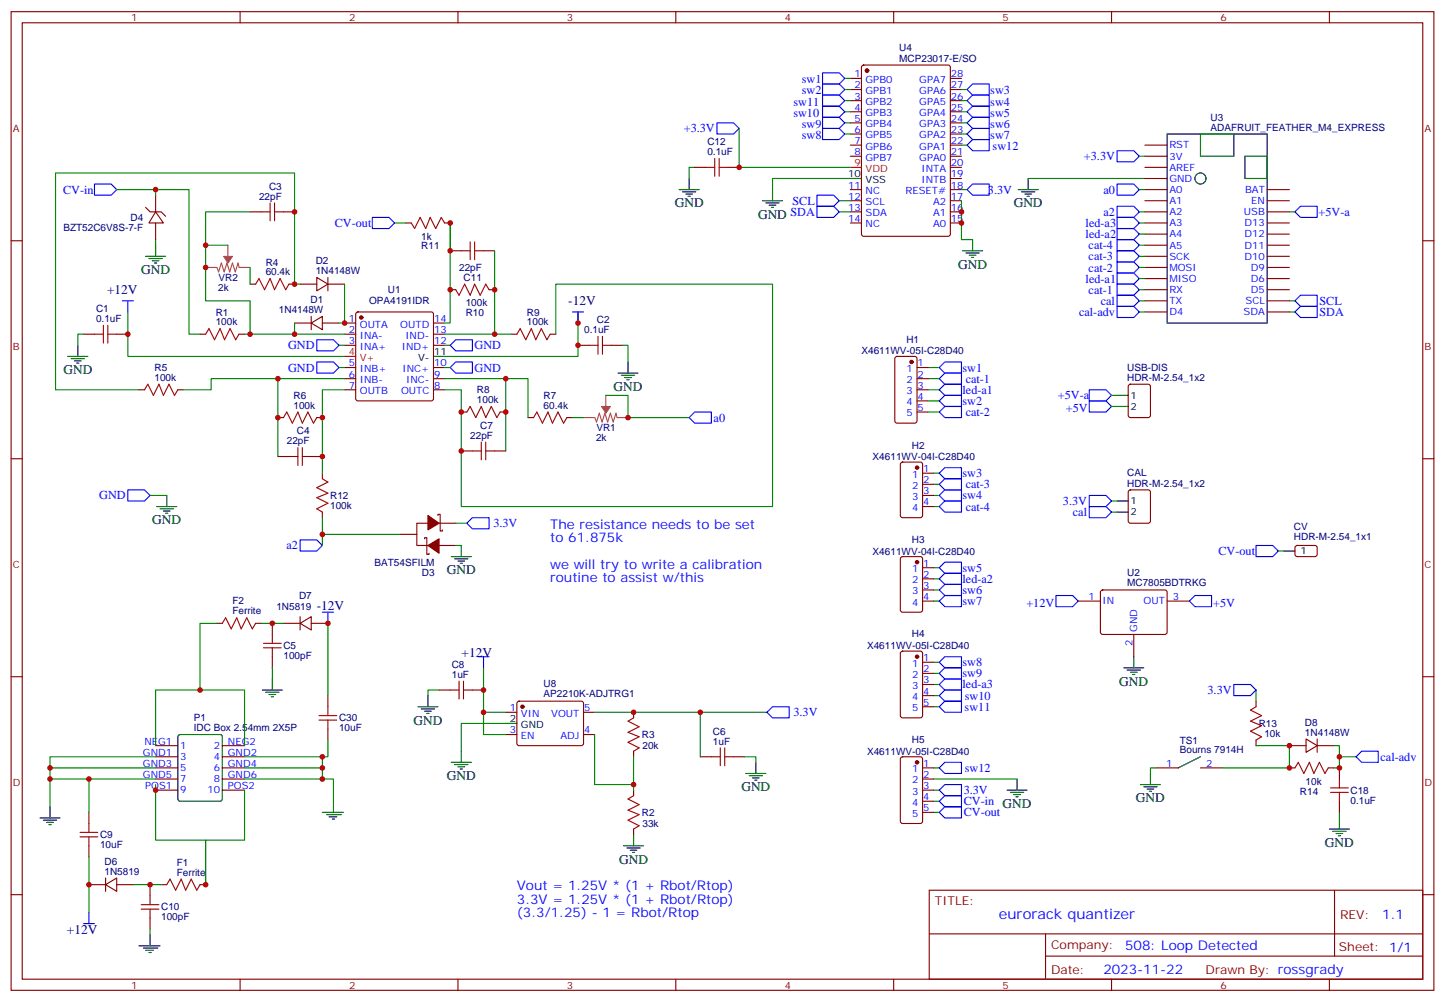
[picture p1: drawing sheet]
<svg xmlns="http://www.w3.org/2000/svg" width="459mm" height="318mm" viewBox="0 0 459 318" stroke-linecap="round" stroke-linejoin="round" font-family="sans-serif">
<g fill="none" stroke="#870000" stroke-width=".35">
<path d="M3.5 3.7h451.6v310.4h-451.6zM7.1 7.2h444.5v303.4h-444.5zM76.2 3.7v3.5M145.3 3.7v3.5M214.5 3.7v3.5M283.6 3.7v3.5M352.8 3.7v3.5M421.9 3.7v3.5M269.9 24.9h3.5M269.9 28.4h3.5M269.9 31.9h3.5M269.9 35.5h3.5"/>
<path d="M269.9 39h3.5M273.6 20.8l.5-.2h26.8l.7 .5v53.2l-.4 .6-27.1 .1-.6-.5-.1-53.2zM301.6 24.9h3.6M301.6 28.4h3.6M301.6 31.9h3.6M301.6 35.5h3.6M301.6 39h3.6M220.5 53.1h3.5M231.1 53.1h3.5M269.9 42.5h3.5M269.9 46h3.5M269.9 49.6h3.5"/>
<path d="M301.6 42.5h3.6M301.6 46h3.6M301.6 49.6h3.6M301.6 56.6h3.6M301.6 53.1h3.6M363.4 46h7M363.4 49.6h7M363.4 56.6h7M363.4 53.1h7M3.5 76.4h3.6M46.2 65.8l1.4 1.4h3.6l1.4 1.4M49.4 67.2l2.5 3.5h-4.6z"/>
<path d="M49.4 61.9v5.3M49.4 70.7v5.3M79.4 67.2h3.5M90 67.2h3.5M128.8 70.7h1.7M141.1 70.7h1.8M142.9 79.6h3.5M153.5 79.6h3.5M269.9 67.2h3.5M269.9 70.7h3.5M269.9 60.1h3.5M269.9 63.7h3.5"/>
<path d="M301.6 67.2h3.6M301.6 70.7h3.6M301.6 60.1h3.6M301.6 63.7h3.6M363.4 67.2h7M363.4 70.7h7M363.4 60.1h7M363.4 63.7h7M363.4 74.3h7M363.4 77.8h7M402.2 67.2h7M402.2 70.7h7"/>
<path d="M402.2 60.1h7M402.2 63.7h7M402.2 74.3h7M402.2 77.8h7M451.6 76.4h3.5M79.4 90.1h1.7M91.7 90.1h1.8M95.2 90.1h5.3M100.5 88l3.6 2.1-3.6 2.2zM104.1 88v4.3M104.1 90.1h5.3M113.1 99.2l.5-.2h23.3l.5 .2 .2 .5v26.8l-.3 .5-.4 .2h-23.3l-.5-.3-.2-.4v-26.8z"/>
<path d="M142.9 91.9h1.7M155.2 91.9h1.8M363.4 91.9h7M363.4 99h7M363.4 95.4h7M363.4 88.4h7M363.4 84.8h7M363.4 81.3h7M402.2 91.9h7M402.2 99h7M402.2 95.4h7M402.2 88.4h7"/>
<path d="M402.2 84.8h7M402.2 81.3h7M26.5 106h3.5M37 106h3.6M63.5 106h1.8M75.8 106h1.8M93.5 102.5h5.3M98.8 102.5l3.5-2.1v4.2zM98.8 100.4v4.2M102.3 102.5h5.3M109.4 102.5h3.5M109.4 106h3.5"/>
<path d="M109.4 109.5h3.5M109.4 116.6h3.5M137.6 102.5h3.5M137.6 106h3.5M137.6 109.5h3.5M137.6 116.6h3.5M162.3 106h1.7M174.6 106h1.8M183.4 109.5h3.6M194 109.5h3.6M284.2 113.3l.5-.2h5.6l.7 .4v20l-.4 .7h-5.9l-.7-.4v-20zM291 116.6h3.6"/>
<path d="M44.1 123.6h1.8M56.4 123.6h1.8M88.2 132.5h1.8M100.5 132.5h1.8M109.4 120.1h3.5M109.4 123.6h3.5M137.6 120.1h3.5M137.6 123.6h3.5M146.4 130.7h1.8M158.7 130.7h1.8M167.6 132.5h1.7M179.9 132.5h1.8"/>
<path d="M291 120.1h3.6M291 123.6h3.6M291 130.7h3.6M291 127.2h3.6M358.3 122.1l.5-.2h5.6l.7 .4v9.5l-.4 .6-5.9 .1-.7-.5v-9.4zM3.5 145.5h3.6M88.2 144.8h3.5M98.8 144.8h3.5M102.3 150.1v1.8M146.4 143.1h3.5M157 143.1h3.5M286 146.8l.5-.2h5.6l.7 .4v16.5l-.5 .7h-5.8l-.7-.4v-16.5z"/>
<path d="M292.8 150.1h3.5M292.8 153.6h3.5M292.8 157.2h3.5M358.3 155.6l.5-.2h5.6l.7 .4v9.5l-.4 .6-5.9 .1-.7-.5v-9.4zM451.6 145.5h3.5M102.3 162.5v1.7M127 169.5h5.3M134.8 170.9v-.3h.7v5.3h.7v-.4M135.8 166h-3.5v7h3.5M139 163.5v-.3h.7v5.3h.7v-.4M139.3 166h5.3M139.3 173h5.3"/>
<path d="M286 176.8l.5-.2h5.6l.7 .4v16.5l-.5 .6-5.8 .1-.7-.5v-16.4zM292.8 160.7h3.5M411.2 173.2l.5-.2 5.9 .1 .4 .6v2.4l-.7 .5-5.9-.1-.4-.6v-2.2zM68.8 197.7h1.8M81.1 197.7h1.8M86.4 197.7v3.6M90 197.7h5.2M95.2 197.7l3.6-2.1v4.2zM95.2 195.6v4.2M98.8 197.7h5.3M292.8 180.1h3.5M292.8 183.6h3.5"/>
<path d="M292.8 187.1h3.5M292.8 190.7h3.5M342.2 190.7h7M349.5 187.4l.5-.3 20 .1 .4 .7v12.9l-.7 .5-20-.1-.5-.6v-12.7zM370.4 190.7h7.1M3.5 214.7h3.6M86.4 208.3v3.5M139.3 218.9h3.6M149.9 218.9h3.6M286 206.8l.5-.2h5.6l.7 .4v20l-.5 .7h-5.8l-.7-.4v-20zM292.8 210.1h3.5M292.8 213.6h3.5"/>
<path d="M292.8 217.1h3.5M359.8 201.3v7M451.6 214.7h3.5M49.4 236.5h7M70.6 236.5h7M104.1 220.7v3.5M104.1 231.2v3.6M160.5 226h3.5M160.5 233h3.5M164.3 222.6l.4-.2 20.1 .1 .4 .6-.1 13-.6 .4h-20l-.5-.7v-12.7zM185.2 226h3.5M185.2 233h3.5"/>
<path d="M201.1 226v1.7M201.1 238.3v1.8M292.8 220.7h3.5M292.8 224.2h3.5M398.6 222.4v1.8M398.6 234.8v1.7M409.2 236.5h5.3M414.5 234.4l3.5 2.1-3.5 2.2zM418 236.5h5.3M418 234.4v4.3M28.2 257.7v3.5M49.4 240.1h7"/>
<path d="M49.4 243.6h7M49.4 247.1h7M49.4 250.6h7M70.6 240.1h7M70.6 243.6h7M70.6 247.1h7M70.6 250.6h7M201.1 250.6v1.8M222.2 240.1h3.6M232.8 240.1h3.6M286 240.3l.5-.2h5.6l.7 .4v20l-.5 .7h-5.8l-.7-.4v-20zM292.8 243.6h3.5"/>
<path d="M292.8 247.1h3.5M292.8 250.6h3.5M292.8 254.2h3.5M292.8 257.7h3.5M366.9 243.6h7M381 243.6h7.1M409.2 243.6h1.8M421.6 243.6h1.7M425.1 243.6v3.5M425.1 254.2v3.5M28.2 268.3v3.5M33.5 278.5v4.3"/>
<path d="M201.1 263v1.8M3.5 283.8h3.6M28.2 280.6h5.3M33.5 280.6l3.5-2.1v4.3zM37 280.6h5.3M47.6 280.6v3.6M47.6 291.2v3.5M51.2 280.6h1.7M63.5 280.6h1.8M294.9 282.4h156.7v28.2h-156.7zM295 296.2h156.4M331.8 296.2v14.2"/>
<path d="M423.5 282.4l.1 20.9M451.6 283.8h3.5M76.2 310.6v3.5M145.3 310.6v3.5M214.5 310.6v3.5M283.6 310.6v3.5M331.8 303.3h119.6M352.8 310.6v3.5M421.9 310.6v3.5"/>
</g>
<g fill="none" stroke="#000" stroke-width=".35">
<path d="M218.7 56.6v3.5M269.9 56.6h3.5M326.3 56.6v3.5M370.4 42.5h31.8v60h-31.8zM381 42.5h10.6v7.1h-10.6zM395.1 49.6h7.1v7h-7.1zM49.4 77.8v3.5M215.5 60.1h6.4M216.6 60.9h4.2M217.7 61.6h2.1M218.4 62.3h.7M242 63.7h6.4"/>
<path d="M243.1 64.4h4.2M244.1 65.1h2.1M244.8 65.8h.7M245.2 60.1v3.6M305.5 79.6h6.4M308.7 76v3.6M323.1 60.1h6.4M324.2 60.9h4.2M325.3 61.6h2.1M326 62.3h.7M46.2 81.3h6.4M47.3 82h4.2"/>
<path d="M48.3 82.7h2.1M49 83.4h.7M306.6 80.3h4.2M307.6 81h2.1M308.3 81.7h.7M21.5 113.1h6.4M22.6 113.8h4.2M23.6 114.5h2.2M24.3 115.2h.7M24.7 109.5v3.6M137.6 113.1h3.5M196.1 118.4h6.4"/>
<path d="M197.2 119.1h4.2M198.3 119.8h2.1M199.3 114.8v3.6M199 120.5h.7M354.5 125.4h3.6M354.5 128.9h3.6M52.9 157.2v3.5M354.5 158.9h3.6M49.7 160.7h6.4M50.8 161.4h4.2M51.9 162.1h2.1M52.6 162.8h.7"/>
<path d="M143.2 176.6h6.4M144.3 177.3h4.2M145.3 178h2.2M146 178.7h.8M146.4 173v3.6M354.5 162.5h3.6M407.5 174.8h3.5M83.3 218.9h6.3M84.3 219.6h4.2M86.4 215.4v3.5M356.7 211.8h6.3M357.7 212.5h4.2"/>
<path d="M358.8 213.3h2.1M359.5 214h.7M359.8 208.3v3.5M56.7 233.2l.4-.2h12.7l.7 .4 .1 20.1-.5 .6-13 .1-.6-.5-.1-20zM85.4 220.3h2.1M86.1 221h.7M132.6 224.2h6.4M133.7 224.9h4.2M134.8 225.6h2.1M135.5 226.3h.7M135.8 220.7v3.5M146.4 238.3v3.5"/>
<path d="M160.5 229.5h3.5M12.7 259.5h6.3M15.9 255.9v3.6M102.3 257.7h6.7M103.7 258.4h4.6M104.4 259.1h2.5M105.5 259.8h.7M105.8 254.2v3.5M143.2 241.8h6.4M144.3 242.5h4.2M145.3 243.2h2.2M146 243.9h.8"/>
<path d="M236.7 245.4h6.4M237.8 246.1h4.2M238.8 246.8h2.1M239.5 247.5h.7M239.9 241.8v3.6M319.6 250.6h6.4M320.7 251.4h4.2M321.7 252.1h2.1M322.4 252.8h.7M322.8 247.1v3.5M361.9 248.9h6.4M363 249.6h4.2"/>
<path d="M364.1 250.3h2.1M364.8 251h.7M365.1 245.4v3.5M381 240.1l-7.1 3.5M425.1 259.5v3.5M13.8 260.2h4.2M14.8 260.9h2.1M15.5 261.6h.7M197.9 268.3h6.4M199 269h4.2M200 269.7h2.1M200.7 270.4h.7"/>
<path d="M201.1 264.8v3.5M421.9 263h6.4M423 263.7h4.2M424 264.4h2.2M424.7 265.1h.7M47.6 296.5v3.5M44.1 300h6.7M45.5 300.7h4.6M46.2 301.4h2.5M47.3 302.2h.7"/>
<circle cx="381" cy="56.6" r="1.76"/>
</g>
<g fill="none" stroke="#008700" stroke-width=".35">
<path d="M268.1 24.9h1.8M268.1 28.4h1.8M268.1 31.9h1.8M268.1 35.5h1.8M268.1 39h1.8M305.2 28.4h1.7M305.2 31.9h1.7M305.2 35.5h1.7M305.2 39h1.7M220.5 53.1h-1.8v3.5M234.6 40.7v12.4h35.3M268.1 42.5h1.8"/>
<path d="M269.9 56.6h-24.7v3.5M305.2 42.5h1.7M305.2 46h1.7M326.3 56.6h37.1M361.6 49.6h1.8M37 60.1h23v45.9h3.5M49.4 60.1v1.8M49.4 76v1.8M72.3 77.8h-7v17.6h14.1v10.6M79.4 67.2h-14.1v10.6M125.2 70.7h3.6M142.9 79.6v-8.9v31.8h-1.8"/>
<path d="M157 79.6v26.4M266.3 67.2h3.6M266.3 63.7h3.6M305.2 63.7v12.3h3.5M305.2 60.1h1.7M361.6 70.7h1.8M361.6 67.2h1.8M361.6 60.1h1.8M361.6 74.3h1.8M361.6 77.8h1.8M409.2 67.2h1.8M40.6 99v14.1h68.8"/>
<path d="M79.4 84.8v5.3M95.2 90.1h-1.7v-35.2h-75.9v68.7h26.5M109.4 90.1v12.4h-1.8M183.4 99v14.1h-42.3M361.6 95.4h1.8M361.6 99h1.8M361.6 91.9h1.8M361.6 81.3h1.8M361.6 84.8h1.8M361.6 88.4h1.8M409.2 95.4h1.8M409.2 99h1.8"/>
<path d="M26.5 106h-1.8v3.5M77.6 106h31.8M93.5 102.5v3.5M107.6 116.6h1.8M107.6 109.5h1.8M141.1 116.6h1.8M141.1 109.5h1.8M141.1 106h21.2M176.4 106v-15.9h68.8v70.6h-98.8v-37.1h-5.3M197.6 109.5h1.7v5.3M294.6 116.6h3.5M88.2 120.1v24.7"/>
<path d="M109.4 120.1h-42.4v3.5h-8.8M109.4 123.6h-7.1v26.5M141.1 120.1h26.5v12.4M160.5 120.1v23M181.7 132.5h3.5M192.3 125.4h7v7.1h19.4M294.6 130.7h3.5M294.6 127.2h3.5M294.6 123.6h3.5M294.6 120.1h3.5M352.8 128.9h1.7M352.8 125.4h1.7"/>
<path d="M47.6 157.2h5.3M296.3 157.2h1.8M296.3 153.6h1.8M296.3 150.1h1.8M352.8 158.9h1.7M102.3 164.2v8.8M102.3 169.5h24.7M144.6 173h1.8M144.6 166h3.6M296.3 160.7h1.8M352.8 162.5h1.7M405.7 174.8h1.8"/>
<path d="M68.8 197.7h-5.3v21.2M82.9 197.7h7.1M104.1 197.7v23M296.3 190.7h1.8M296.3 187.1h1.8M296.3 183.6h1.8M296.3 180.1h1.8M86.4 211.8v3.6M139.3 218.9h-3.5v1.8M153.5 211.8v14.2h7M296.3 217.1h1.8M296.3 213.6h1.8"/>
<path d="M296.3 210.1h1.8M398.6 218.9v3.5M49.4 236.5v-17.6h28.2v17.6M104.1 234.8v5.3h-26.5M153.5 226v7h7M160.5 229.5h-14.1v8.8M188.7 233v15.9h12.4M188.7 226h54.7M222.2 226v14.1M296.3 224.2h1.8M296.3 220.7h1.8M398.6 236.5h10.6v7.1h-21.1"/>
<path d="M423.3 236.5h1.8v7.1h-1.8M15.9 243.6h33.5M15.9 247.1h33.5M28.2 247.1v10.6M49.4 248.9v17.6h15.9v14.1v-14.1h12.3v-15.9M49.4 240.1h-33.5v15.8M77.6 247.1h28.2v7.1M77.6 243.6h24.7v3.5M102.3 240.1v3.5M201.1 240.1v10.5M236.4 240.1h3.5v1.7M296.3 243.6h1.8"/>
<path d="M296.3 247.1h26.5M296.3 257.7h1.8M296.3 254.2h1.8M296.3 250.6h1.8M366.9 243.6h-1.8v1.8M425.1 257.7v1.8M425.1 240.1h5.3M28.2 271.8v17.7M42.3 280.6h8.9M47.6 294.7v1.8"/>
</g>
<g fill="#870000" stroke="#870000" stroke-width=".35">
<path d="M135.8 173l3.5-2.1v4.6z"/>
<path d="M135.8 163.5l3.5 2.5-3.5 2.1z"/>
<circle cx="114.7" cy="100.7" r=".53"/>
<circle cx="165.8" cy="224.2" r=".53"/>
<circle cx="275.2" cy="22.4" r=".53"/>
<circle cx="291" cy="241.8" r=".53"/>
<circle cx="291" cy="208.3" r=".53"/>
<circle cx="291" cy="178.3" r=".53"/>
<circle cx="291" cy="148.3" r=".53"/>
<circle cx="289.3" cy="114.8" r=".53"/>
</g>
<path d="M269.9 53.1h3.5M109.4 113.1h3.5" fill="none" stroke="#f00" stroke-width=".35"/>
<g fill="none" stroke="#a10000" stroke-width=".35">
<path d="M224 53.1h2.8M226.8 50.3v5.6M228.2 50.3v5.6M228.2 53.1h2.9M82.9 67.2h2.8M85.7 64.4v5.6M87.1 67.2h2.9M87.1 64.4v5.6M130.5 70.7l1.1 1.8 1.7-3.5 1.8 3.5 1.4-3.5 1.8 3.5 1.8-3.5 1 1.7M146.4 79.6h2.8M149.2 76.7v5.7M150.6 79.6h2.9"/>
<path d="M150.6 76.7v5.7M81.1 90.1l1.1-1.7 1.8 3.5 1.7-3.5 1.4 3.5 1.8-3.5 1.8 3.5 1-1.8M144.6 91.9l1.1 1.8 1.8-3.6 1.7 3.6 1.4-3.6 1.8 3.6 1.8-3.6 1 1.8M30 106h2.8M32.8 103.2v5.6M34.2 103.2v5.6M34.2 106h2.8M65.3 106l1-1.8 1.8 3.6 1.7-3.6 1.5 3.6 1.7-3.6 1.8 3.6 1-1.8M164 106l1.1-1.8 1.8 3.6 1.7-3.6 1.4 3.6 1.8-3.6 1.8 3.6 1-1.8M187 109.5h2.8M189.8 106.7v5.7M191.2 109.5h2.8"/>
<path d="M191.2 106.7v5.7M45.9 123.6l1-1.7 1.8 3.5 1.7-3.5 1.5 3.5 1.7-3.5 1.8 3.5 1-1.8M90 132.5l1-1.8 1.8 3.5 1.7-3.5 1.5 3.5 1.7-3.5 1.8 3.5 1-1.7M148.2 130.7l1-1.8 1.8 3.6 1.8-3.6 1.4 3.6 1.7-3.6 1.8 3.6 1-1.8M169.3 132.5l1.1-1.8 1.8 3.5 1.7-3.5 1.4 3.5 1.8-3.5 1.8 3.5 1-1.7M91.7 144.8h2.8M94.5 142v5.6M96 144.8h2.8M96 142v5.6M102.3 151.9l1.8 1-3.6 1.8 3.6 1.8-3.6 1.4 3.6 1.7-3.6 1.8 1.8 1.1M149.9 143.1h2.9M152.8 140.2v5.7"/>
<path d="M154.2 143.1h2.8M154.2 140.2v5.7M70.6 197.7l1-1.7 1.8 3.5 1.7-3.5 1.5 3.5 1.7-3.5 1.8 3.5 1-1.8M83.6 204.1h5.7M83.6 205.5h5.7M86.4 201.3v2.8M86.4 205.5v2.8M142.9 218.9h2.8M145.7 216.1v5.6M147.1 216.1v5.6M147.1 218.9h2.8M101.2 227h5.7"/>
<path d="M101.2 228.4h5.7M104.1 224.2v2.8M104.1 228.4v2.8M201.1 227.7l-1.8 1.1 3.5 1.7-3.5 1.8 3.5 1.4-3.5 1.8 3.5 1.7-1.7 1.1M228.6 237.2v5.7M230 237.2v5.7M398.6 224.2l-1.7 1 3.5 1.8-3.5 1.8 3.5 1.4-3.5 1.8 3.5 1.7-1.8 1.1M201.1 252.4l-1.8 1.1 3.5 1.7-3.5 1.8 3.5 1.4-3.5 1.8 3.5 1.7-1.7 1.1M225.8 240.1h2.8M230 240.1h2.8M411 243.6l1-1.8 1.8 3.6 1.8-3.6 1.4 3.6 1.7-3.6 1.8 3.6 1.1-1.8M422.3 251.4h5.6"/>
<path d="M422.3 249.9h5.6M425.1 247.1v2.8M425.1 251.4v2.8M25.4 264.1h5.6M25.4 265.5h5.6M28.2 261.2v2.9M28.2 265.5v2.8M44.8 287h5.6M44.8 288.4h5.6M47.6 284.2v2.8M47.6 288.4v2.8M52.9 280.6l1.1-1.7 1.7 3.5 1.8-3.5 1.4 3.5 1.8-3.5 1.7 3.5 1.1-1.8"/>
</g>
<g fill="none" stroke="#00f" stroke-width=".35">
<path d="M227.5 39h5.3l1.8 1.7-1.8 1.8h-5.3zM261.1 26.6h5.2l1.8 1.8-1.8 1.8h-5.2zM261.1 23.1h5.2l1.8 1.8-1.8 1.7h-5.2zM261.1 37.2h5.2l1.8 1.8-1.8 1.7h-5.2zM261.1 33.7h5.2l1.8 1.8-1.8 1.7h-5.2zM261.1 30.2h5.2l1.8 1.7-1.8 1.8h-5.2zM306.9 28.4l1.8-1.8h5.3v3.6h-5.3zM306.9 31.9l1.8-1.7h5.3v3.5h-5.3zM306.9 35.5l1.8-1.8h5.3v3.5h-5.3zM306.9 39l1.8-1.8h5.3v3.5h-5.3zM30 58.4h5.3l1.7 1.7-1.7 1.8h-5.3zM261.1 40.7h5.2l1.8 1.8-1.8 1.8h-5.2z"/>
<path d="M306.9 42.5l1.8-1.8h5.3v3.6h-5.3zM306.9 46l1.8-1.7h5.3v3.5h-5.3zM354.5 58.4h5.3l1.8 1.7-1.8 1.8h-5.3zM354.5 47.8h5.3l1.8 1.8-1.8 1.7h-5.3zM118.2 69h5.3l1.7 1.7-1.7 1.8h-5.3zM259.3 65.4h5.3l1.7 1.8-1.7 1.8h-5.3zM259.3 61.9h5.3l1.7 1.8-1.7 1.7h-5.3zM306.9 60.1l1.8-1.7h5.3v3.5h-5.3zM354.5 65.4h5.3l1.8 1.8-1.8 1.8h-5.3zM354.5 72.5h5.3l1.8 1.8-1.8 1.7h-5.3zM354.5 69h5.3l1.8 1.7-1.8 1.8h-5.3zM354.5 79.6h5.3l1.8 1.7-1.8 1.8h-5.3z"/>
<path d="M354.5 76h5.3l1.8 1.8-1.8 1.8h-5.3zM412.7 65.4h5.3v3.6h-5.3l-1.7-1.8zM38.8 95.4h3.5M40.6 95.4v3.6M181.7 99h3.5M183.4 99v3.5M354.5 86.6h5.3l1.8 1.8-1.8 1.7h-5.3zM354.5 90.1h5.3l1.8 1.8-1.8 1.8h-5.3zM354.5 83.1h5.3l1.8 1.7-1.8 1.8h-5.3zM354.5 93.7h5.3l1.8 1.7-1.8 1.8h-5.3zM354.5 97.2h5.3l1.8 1.8-1.8 1.7h-5.3zM412.7 93.7h5.3v3.5h-5.3l-1.7-1.8z"/>
<path d="M412.7 97.2h5.3v3.5h-5.3l-1.7-1.7zM100.5 107.8h5.3l1.8 1.7-1.8 1.8h-5.3zM100.5 114.8h5.3l1.8 1.8-1.8 1.8h-5.3zM144.6 114.8h5.3v3.6h-5.3l-1.7-1.8zM144.6 107.8h5.3v3.5h-5.3l-1.7-1.8zM299.9 114.8h5.3v3.6h-5.3l-1.8-1.8zM220.5 130.7h5.3v3.5h-5.3l-1.8-1.7zM298.1 127.2l1.8-1.8h5.3v3.5h-5.3zM298.1 120.1l1.8-1.7h5.3v3.5h-5.3zM299.9 121.9h5.3v3.5h-5.3l-1.8-1.8zM299.9 128.9h5.3v3.6h-5.3l-1.8-1.8zM345.7 123.6h5.3l1.8 1.8-1.8 1.8h-5.3z"/>
<path d="M345.7 127.2h5.3l1.8 1.7-1.8 1.8h-5.3zM40.6 155.4h5.3l1.7 1.8-1.7 1.7h-5.3zM298.1 153.6l1.8-1.7h5.3v3.5h-5.3zM299.9 155.4h5.3v3.5h-5.3l-1.8-1.7zM299.9 148.3h5.3v3.6h-5.3l-1.8-1.8zM345.7 157.2h5.3l1.8 1.7-1.8 1.8h-5.3zM95.2 171.3h5.3l1.8 1.7-1.8 1.8h-5.3zM149.9 164.2h5.3v3.5h-5.3l-1.7-1.7zM298.1 160.7l1.8-1.8h5.3v3.6h-5.3zM299.9 178.3h5.3v3.6h-5.3l-1.8-1.8zM345.7 160.7h5.3l1.8 1.8-1.8 1.7h-5.3zM398.6 173h5.3l1.8 1.8-1.8 1.8h-5.3z"/>
<path d="M102.3 194.2h3.5M104.1 194.2v3.5M298.1 190.7l1.8-1.8h5.3v3.5h-5.3zM298.1 183.6l1.8-1.7h5.3v3.5h-5.3zM299.9 185.4h5.3v3.5h-5.3l-1.8-1.8zM335.1 188.9h5.3l1.8 1.8-1.8 1.7h-5.3zM377.5 190.7l1.7-1.8h5.3v3.5h-5.3zM151.7 208.3h3.5M153.5 208.3v3.5M298.1 213.6l1.8-1.8h5.3v3.6h-5.3zM298.1 217.1l1.8-1.7h5.3v3.5h-5.3zM299.9 218.9h5.3v3.5h-5.3l-1.8-1.7z"/>
<path d="M299.9 208.3h5.3v3.5h-5.3l-1.8-1.7zM391.6 217.1h5.3l1.7 1.8-1.7 1.8h-5.3zM245.2 224.2h5.3v3.5h-5.3l-1.8-1.7zM299.9 222.4h5.3v3.6h-5.3l-1.8-1.8zM432.2 238.3h5.2v3.5h-5.2l-1.8-1.7zM298.1 254.2l1.8-1.8h5.3v3.5h-5.3zM299.9 241.8h5.3v3.6h-5.3l-1.8-1.8zM299.9 255.9h5.3v3.6h-5.3l-1.8-1.8zM299.9 248.9h5.3v3.5h-5.3l-1.8-1.8zM26.5 293h3.5M28.2 289.5v3.5"/>
</g>
<path d="M72.3 77.8v3.5M65.3 84.8h3.4M68.8 84.8l.6 1.5 .9-2.9 .8 2.9 .9-2.9 .9 2.9 .9-2.9 .9 2.9 .9-2.9 .3 1.4h3.5M185.2 132.5h3.5M188.8 132.5l.5 1.4 .9-2.8 .9 2.8 .9-2.8 .8 2.8 .9-2.8 .9 2.8 .9-2.8 .3 1.4h3.5M192.3 125.4v3.5" fill="none" stroke="#a64a4a" stroke-width=".35"/>
<g fill="#a64a4a" stroke="#a64a4a" stroke-width=".32">
<path d="M190.9 128.9h2.8l-1.4 2.2z"/>
<path d="M71 81.3h2.8l-1.4 2.1z"/>
</g>
<g fill="#c00">
<circle cx="86.4" cy="197.7" r=".88"/>
<circle cx="47.6" cy="280.6" r=".88"/>
<circle cx="65.3" cy="280.6" r=".88"/>
<circle cx="28.2" cy="280.6" r=".88"/>
<circle cx="104.1" cy="197.7" r=".88"/>
<circle cx="15.9" cy="247.1" r=".88"/>
<circle cx="102.3" cy="247.1" r=".88"/>
<circle cx="102.3" cy="240.1" r=".88"/>
<circle cx="102.3" cy="243.6" r=".88"/>
<circle cx="49.4" cy="250.6" r=".88"/>
<circle cx="63.5" cy="218.9" r=".88"/>
<circle cx="15.9" cy="243.6" r=".88"/>
<circle cx="28.2" cy="247.1" r=".88"/>
<circle cx="201.1" cy="248.9" r=".88"/>
<circle cx="201.1" cy="226" r=".88"/>
<circle cx="153.5" cy="218.9" r=".88"/>
<circle cx="222.3" cy="226" r=".88"/>
<circle cx="153.5" cy="226" r=".88"/>
<circle cx="40.6" cy="106" r=".88"/>
<circle cx="93.5" cy="106" r=".88"/>
<circle cx="109.4" cy="102.5" r=".88"/>
<circle cx="93.5" cy="90.1" r=".88"/>
<circle cx="102.3" cy="132.5" r=".88"/>
<circle cx="88.2" cy="120.1" r=".88"/>
<circle cx="88.2" cy="132.5" r=".88"/>
<circle cx="102.3" cy="144.8" r=".88"/>
<circle cx="146.4" cy="130.7" r=".88"/>
<circle cx="160.5" cy="120.1" r=".88"/>
<circle cx="160.5" cy="130.7" r=".88"/>
<circle cx="183.4" cy="109.5" r=".88"/>
<circle cx="146.4" cy="143.1" r=".88"/>
<circle cx="142.9" cy="91.9" r=".88"/>
<circle cx="157" cy="106" r=".88"/>
<circle cx="157" cy="91.9" r=".88"/>
<circle cx="142.9" cy="79.6" r=".88"/>
<circle cx="142.9" cy="70.7" r=".88"/>
<circle cx="199.3" cy="132.5" r=".88"/>
<circle cx="65.3" cy="77.8" r=".88"/>
<circle cx="79.4" cy="106" r=".88"/>
<circle cx="65.3" cy="84.8" r=".88"/>
<circle cx="102.3" cy="169.5" r=".88"/>
<circle cx="93.5" cy="67.2" r=".88"/>
<circle cx="183.4" cy="102.5" r=".88"/>
<circle cx="234.6" cy="53.1" r=".88"/>
<circle cx="305.2" cy="70.7" r=".88"/>
<circle cx="305.2" cy="67.2" r=".88"/>
<circle cx="425.1" cy="243.6" r=".88"/>
<circle cx="425.1" cy="240.1" r=".88"/>
<circle cx="409.2" cy="236.5" r=".88"/>
<circle cx="409.2" cy="243.6" r=".88"/>
<circle cx="49.4" cy="60.1" r=".88"/>
</g>
<text font-size="4.6" fill="#00f" x="317" y="291.4">eurorack quantizer</text>
<g font-size="4.2">
<text x="214.2" y="65.8">GND</text>
<text x="321.7" y="65.8">GND</text>
<text x="240.6" y="69.3">GND SDA</text>
<text x="44.8" y="87">GND</text>
<text x="304.1" y="85.2">GND</text>
<text x="20.1" y="118.7">GND</text>
<text x="194.7" y="124">GND</text>
<text x="48.3" y="166.3">GND</text>
<text x="141.8" y="182.2">GND</text>
<text x="355.2" y="217.5">GND</text>
<text x="131.3" y="229.8">GND</text>
<text x="141.8" y="247.5">GND</text>
<text x="235.3" y="251">GND</text>
<text x="360.5" y="254.5">GND</text>
<text x="420.5" y="268.6">GND</text>
<text x="196.5" y="273.9">GND</text>
</g>
<g font-size="4.2" fill="#000080">
<text x="34" y="93.3">+12V</text>
<text x="180.4" y="96.8">-12V</text>
<text x="100.5" y="193.5">-12V</text>
<text x="146.5" y="208.3">+12V</text>
<text x="21.2" y="296.2">+12V</text>
</g>
<g font-size="4.2" fill="#00f">
<text x="174.6" y="167.7">The resistance needs to be set</text>
<text x="174.6" y="172">to 61.875k</text>
<text x="174.6" y="180.4">we will try to write a calibration</text>
<text x="174.6" y="184.7">routine to assist w/this</text>
<text x="164" y="282.4">Vout = 1.25V * (1 + Rbot/Rtop)</text>
<text x="164" y="286.6">3.3V = 1.25V * (1 + Rbot/Rtop)</text>
<text x="164" y="290.9">(3.3/1.25) - 1 = Rbot/Rtop</text>
<text x="438.7" y="291.7">1.1</text>
<text x="357.1" y="301.2">508: Loop Detected</text>
<text x="350.2" y="309">2023-11-22</text>
</g>
<g font-size="3.9" fill="#00f">
<text x="254.5" y="29.9">sw2</text>
<text x="254.5" y="26.4">sw1</text>
<text x="314.3" y="29.9">sw3</text>
<text x="251.9" y="33.5">sw11</text>
<text x="314.3" y="33.5">sw4</text>
<text x="251.8" y="37">sw10</text>
<text x="254.5" y="40.5">sw9</text>
<text x="314.3" y="37">sw5</text>
<text x="314.3" y="40.5">sw6</text>
<text x="217" y="42">+3.3V</text>
<text x="254.5" y="44.1">sw8</text>
<text x="314.3" y="44.1">sw7</text>
<text x="315" y="47.6">sw12</text>
<text x="344" y="50.8">+3.3V</text>
<text x="20" y="61.4">CV-in</text>
<text x="251.5" y="64.9">SCL</text>
<text x="313.6" y="61.4">3.3V</text>
<text x="350.2" y="61.4">a0</text>
<text x="106.3" y="72">CV-out</text>
<text x="344.5" y="72">led-a3</text>
<text x="350.2" y="68.4">a2</text>
<text x="418.5" y="68.4">+5V-a</text>
<text x="344.5" y="75.5">led-a2</text>
<text x="345.5" y="82.6">cat-3</text>
<text x="345.5" y="79.1">cat-4</text>
<text x="344.5" y="89.7">led-a1</text>
<text x="345.5" y="86.1">cat-2</text>
<text x="345.5" y="93.2">cat-1</text>
<text x="342.5" y="100.2">cal-adv</text>
<text x="349.3" y="96.7">cal</text>
<text x="418.7" y="96.7">SCL</text>
<text x="418.7" y="100.2">SDA</text>
<text x="91.5" y="110.8">GND</text>
<text x="150.6" y="110.8">GND</text>
<text x="91.5" y="117.9">GND</text>
<text x="150.6" y="117.9">GND</text>
<text x="305.5" y="117.9">sw1</text>
<text x="305.5" y="124.9">led-a1</text>
<text x="306.5" y="121.4">cat-1</text>
<text x="305.5" y="128.5">sw2</text>
<text x="306.5" y="132">cat-2</text>
<text x="335.8" y="126.7">+5V-a</text>
<text x="338.3" y="130.7">+5V</text>
<text x="226.5" y="133.7">a0</text>
<text x="305.5" y="151.4">sw3</text>
<text x="306.5" y="154.9">cat-3</text>
<text x="31.5" y="158.4">GND</text>
<text x="305.5" y="158.4">sw4</text>
<text x="306.5" y="162">cat-4</text>
<text x="337.4" y="160.2">3.3V</text>
<text x="156.6" y="167.3">3.3V</text>
<text x="340.5" y="163.7">cal</text>
<text x="90.9" y="174.3">a2</text>
<text x="386.7" y="176">CV-out</text>
<text x="305.5" y="181.4">sw5</text>
<text x="305.5" y="184.9">led-a2</text>
<text x="305.5" y="192">sw7</text>
<text x="305.5" y="188.4">sw6</text>
<text x="325.8" y="192.4">+12V</text>
<text x="385.1" y="192.4">+5V</text>
<text x="305.5" y="214.9">sw9</text>
<text x="305.5" y="211.4">sw8</text>
<text x="305.5" y="218.4">led-a3</text>
<text x="306.2" y="222">sw10</text>
<text x="383.2" y="220.1">3.3V</text>
<text x="251.8" y="227.2">3.3V</text>
<text x="306.2" y="225.4">sw11</text>
<text x="306.2" y="244.8">sw12</text>
<text x="438.1" y="241.3">cal-adv</text>
<text x="305.9" y="251.9">3.3V</text>
<text x="305.9" y="255.4">CV-in GND</text>
<text x="305.9" y="258.9">CV-out</text>
</g>
<g font-size="3.9" fill="#800">
<text x="296.7" y="287">TITLE:</text>
<text x="425.3" y="291.7">REV:</text>
<text x="333.6" y="301.2">Company:</text>
<text x="425" y="301.8">Sheet: 1/1</text>
<text x="333.6" y="308.9">Date:</text>
<text x="382.6" y="308.9">Drawn By: rossgrady</text>
</g>
<g font-size="3.2" fill="#800">
<text x="41.6" y="6.7">1</text>
<text x="110.8" y="6.7">2</text>
<text x="179.9" y="6.7">3</text>
<text x="249.1" y="6.7">4</text>
<text x="318.2" y="6.7">5</text>
<text x="387.3" y="6.7">6</text>
<text x="4.1" y="41.8">A</text>
<text x="452.1" y="41.8">A</text>
<text x="4.1" y="110.9">B</text>
<text x="452.1" y="110.9">B</text>
<text x="4.1" y="180.1">C</text>
<text x="452.1" y="180.1">C</text>
<text x="4.1" y="249.2">D</text>
<text x="452.1" y="249.2">D</text>
<text x="41.6" y="313.6">1</text>
<text x="110.8" y="313.6">2</text>
<text x="179.9" y="313.6">3</text>
<text x="249.1" y="313.6">4</text>
<text x="318.2" y="313.6">5</text>
<text x="387.3" y="313.6">6</text>
</g>
<g font-size="3.2" fill="#000080">
<text x="285.4" y="16.2">U4</text>
<text x="285.4" y="19.6">MCP23017-E/SO</text>
<text x="384.2" y="41.5">ADAFRUIT_FEATHER_M4_EXPRESS</text>
<text x="384.2" y="38.2">U3</text>
<text x="224.5" y="46">C12</text>
<text x="224.5" y="49.2">0.1uF</text>
<text x="82.2" y="63.3">22pF</text>
<text x="85.4" y="60.1">C3</text>
<text x="41.5" y="70.1">D4</text>
<text x="20.1" y="73.3">BZT52C6V8S-7-F</text>
<text x="133.7" y="76">1k</text>
<text x="100.2" y="83.8">D2</text>
<text x="133.7" y="79.1">R11</text>
<text x="69.3" y="89.2">VR2</text>
<text x="84.3" y="87.3">60.4k</text>
<text x="84.3" y="84.3">R4</text>
<text x="100.2" y="87">1N4148W</text>
<text x="145.7" y="85.9">22pF</text>
<text x="147.1" y="89.1">C11</text>
<text x="69.2" y="92.4">2k</text>
<text x="123.1" y="93">U1</text>
<text x="30.5" y="99">C1</text>
<text x="68.4" y="100.1">R1</text>
<text x="88.5" y="99.3">1N4148W</text>
<text x="98.6" y="96.2">D1</text>
<text x="117.1" y="96.6">OPA4191IDR</text>
<text x="147.8" y="97.2">100k</text>
<text x="147.8" y="100.2">R10</text>
<text x="167.2" y="100.1">R9</text>
<text x="30.5" y="102.1">0.1uF</text>
<text x="68.4" y="103.2">100k</text>
<text x="167.2" y="103.2">100k</text>
<text x="185.4" y="105.7">0.1uF</text>
<text x="189.5" y="102.5">C2</text>
<text x="273.4" y="112.4">X4611WV-05I-C28D40</text>
<text x="287.7" y="108.7">H1</text>
<text x="49" y="117.8">R5</text>
<text x="357.7" y="117.6">USB-DIS</text>
<text x="49" y="120.8">100k</text>
<text x="151.4" y="124.8">R8</text>
<text x="357.7" y="120.8">HDR-M-2.54_1x2</text>
<text x="93.1" y="129.6">100k</text>
<text x="93.1" y="126.6">R6</text>
<text x="151.4" y="127.9">100k</text>
<text x="172.5" y="129.6">60.4k</text>
<text x="172.5" y="126.6">R7</text>
<text x="94.2" y="137.8">C4</text>
<text x="152.4" y="136">C7</text>
<text x="189.3" y="136.8">VR1</text>
<text x="91" y="140.9">22pF</text>
<text x="149.2" y="139.2">22pF</text>
<text x="189.2" y="140">2k</text>
<text x="289.4" y="142.4">H2</text>
<text x="277" y="145.9">X4611WV-04I-C28D40</text>
<text x="357.7" y="154.3">HDR-M-2.54_1x2</text>
<text x="357.7" y="151.1">CAL</text>
<text x="104.8" y="161.5">100k</text>
<text x="104.8" y="158.3">R12</text>
<text x="289.4" y="172.4">H3</text>
<text x="410.7" y="171.4">HDR-M-2.54_1x1</text>
<text x="410.7" y="168.3">CV</text>
<text x="118.9" y="179.4">BAT54SFILM</text>
<text x="277" y="175.9">X4611WV-04I-C28D40</text>
<text x="133.9" y="182.6">D3</text>
<text x="357.7" y="186">MC7805BDTRKG</text>
<text x="357.7" y="182.8">U2</text>
<text x="73.7" y="191.7">F2</text>
<text x="94.9" y="190">D7</text>
<text x="73.7" y="194.9">Ferrite</text>
<text x="87.7" y="193.5">1N5819</text>
<text x="289.4" y="202.2">H4</text>
<text x="90" y="209.1">100pF</text>
<text x="90" y="205.9">C5</text>
<text x="275.2" y="205.9">X4611WV-05I-C28D40</text>
<text x="143.4" y="215">1uF</text>
<text x="143.4" y="211.8">C8</text>
<text x="172.5" y="221.2">AP2210K-ADJTRG1</text>
<text x="172.5" y="218">U8</text>
<text x="61.5" y="232">IDC Box 2.54mm 2X5P</text>
<text x="61.5" y="228.8">P1</text>
<text x="107.6" y="232">10uF</text>
<text x="107.6" y="228.8">C30</text>
<text x="226.3" y="233">C6</text>
<text x="399.5" y="230.6">R13</text>
<text x="401.3" y="233.8">10k</text>
<text x="414.2" y="233.4">1N4148W</text>
<text x="414.2" y="230.2">D8</text>
<text x="203.7" y="234.2">R3</text>
<text x="203.9" y="237.7">20k</text>
<text x="226.3" y="236.2">1uF</text>
<text x="275.2" y="239.4">X4611WV-05I-C28D40</text>
<text x="289.4" y="235.7">H5</text>
<text x="374.5" y="238.9">Bourns 7914H</text>
<text x="374.5" y="235.9">TS1</text>
<text x="414.4" y="248.9">10k</text>
<text x="428.6" y="251.8">C18</text>
<text x="412.6" y="252.1">R14</text>
<text x="428.6" y="255">0.1uF</text>
<text x="203.7" y="258.9">R2</text>
<text x="203.9" y="262.4">33k</text>
<text x="31.7" y="269.1">10uF</text>
<text x="31.7" y="265.9">C9</text>
<text x="33.2" y="274.3">D6</text>
<text x="56.1" y="274.6">F1</text>
<text x="33.2" y="277.5">1N5819</text>
<text x="56.1" y="277.8">Ferrite</text>
<text x="51.2" y="292">100pF</text>
<text x="51.2" y="288.8">C10</text>
</g>
<g font-size="3.2" fill="#00f">
<text x="271.2" y="24.5">1</text>
<text x="271.2" y="28">2</text>
<text x="274.7" y="26.3">GPB0</text>
<text x="274.7" y="29.8">GPB1</text>
<text x="291.8" y="29.8">GPA6</text>
<text x="291.8" y="26.3">GPA7</text>
<text x="301.8" y="28">27</text>
<text x="301.8" y="24.5">28</text>
<text x="271.2" y="31.6">3</text>
<text x="271.2" y="35.1">4</text>
<text x="274.7" y="33.3">GPB2</text>
<text x="291.8" y="33.3">GPA5</text>
<text x="301.8" y="35.1">25</text>
<text x="301.8" y="31.6">26</text>
<text x="271.2" y="38.6">5</text>
<text x="274.7" y="36.9">GPB3</text>
<text x="274.7" y="40.4">GPB4</text>
<text x="291.8" y="40.4">GPA3</text>
<text x="291.8" y="36.9">GPA4</text>
<text x="301.8" y="38.6">24</text>
<text x="271.2" y="42.2">6</text>
<text x="271.2" y="45.7">7</text>
<text x="274.7" y="43.9">GPB5</text>
<text x="274.7" y="47.4">GPB6</text>
<text x="291.8" y="47.4">GPA1</text>
<text x="291.8" y="43.9">GPA2</text>
<text x="301.8" y="45.7">22</text>
<text x="301.8" y="42.2">23</text>
<text x="371.1" y="47.1">RST</text>
<text x="271.2" y="49.2">8</text>
<text x="274.7" y="51">GPB7</text>
<text x="291.8" y="51">GPA0</text>
<text x="301.8" y="52.7">20</text>
<text x="301.8" y="49.2">21</text>
<text x="371.1" y="50.6">3V</text>
<text x="269.2" y="59.8">11</text>
<text x="292.5" y="58">INTB</text>
<text x="292.5" y="54.5">INTA</text>
<text x="301.8" y="59.8">18</text>
<text x="301.8" y="56.3">19</text>
<text x="371.1" y="54.2">AREF</text>
<text x="371.1" y="57.7">GND</text>
<text x="269.2" y="63.3">12</text>
<text x="274.7" y="61.6">NC</text>
<text x="274.7" y="65.1">SCL</text>
<text x="287.4" y="61.6">RESET#</text>
<text x="296.1" y="65.1">A2</text>
<text x="301.8" y="63.3">17</text>
<text x="371.1" y="61.2">A0</text>
<text x="371.1" y="64.7">A1</text>
<text x="395.2" y="61.2">BAT</text>
<text x="397.1" y="64.7">EN</text>
<text x="269.2" y="66.9">13</text>
<text x="269.2" y="70.4">14</text>
<text x="274.7" y="68.6">SDA</text>
<text x="296.1" y="68.6">A1</text>
<text x="301.8" y="70.4">15</text>
<text x="301.8" y="66.9">16</text>
<text x="371.1" y="68.3">A2</text>
<text x="371.1" y="71.8">A3</text>
<text x="394.8" y="68.3">USB</text>
<text x="395" y="71.8">D13</text>
<text x="274.7" y="72.1">NC</text>
<text x="296.1" y="72.1">A0</text>
<text x="371.1" y="75.3">A4</text>
<text x="395" y="75.3">D12</text>
<text x="371.1" y="82.4">SCK</text>
<text x="371.1" y="78.8">A5</text>
<text x="395" y="78.8">D11</text>
<text x="395" y="82.4">D10</text>
<text x="371.1" y="89.4">MISO</text>
<text x="371.1" y="85.9">MOSI</text>
<text x="397" y="85.9">D9</text>
<text x="397" y="89.4">D6</text>
<text x="371.1" y="93">RX</text>
<text x="397" y="93">D5</text>
<text x="371.1" y="100">D4</text>
<text x="371.1" y="96.5">TX</text>
<text x="394.7" y="100">SDA</text>
<text x="395.3" y="96.5">SCL</text>
<text x="110.7" y="102.1">1</text>
<text x="110.7" y="105.7">2</text>
<text x="114.2" y="103.9">OUTA</text>
<text x="114.2" y="107.4">INA-</text>
<text x="127.1" y="103.9">OUTD</text>
<text x="128.7" y="107.4">IND-</text>
<text x="137.8" y="105.7">13</text>
<text x="137.8" y="102.1">14</text>
<text x="110.7" y="109.2">3</text>
<text x="114.2" y="110.9">INA+</text>
<text x="127.5" y="110.9">IND+</text>
<text x="137.8" y="109.2">12</text>
<text x="110.7" y="116.2">5</text>
<text x="110.7" y="119.8">6</text>
<text x="114.2" y="118">INB+</text>
<text x="127.8" y="118">INC+</text>
<text x="137.8" y="119.8">9</text>
<text x="137.8" y="116.2">10</text>
<text x="287.7" y="118">1</text>
<text x="291.2" y="116.2">1</text>
<text x="291.2" y="119.8">2</text>
<text x="110.7" y="123.3">7</text>
<text x="114.2" y="121.5">INB-</text>
<text x="114.2" y="125.1">OUTB</text>
<text x="127.3" y="125.1">OUTC</text>
<text x="128.9" y="121.5">INC-</text>
<text x="137.8" y="123.3">8</text>
<text x="287.7" y="121.5">2</text>
<text x="287.7" y="125.1">3</text>
<text x="291.2" y="123.3">3</text>
<text x="287.7" y="128.6">4</text>
<text x="291.2" y="126.8">4</text>
<text x="291.2" y="130.4">5</text>
<text x="287.7" y="132.1">5</text>
<text x="293" y="149.8">1</text>
<text x="289.5" y="151.5">1</text>
<text x="289.5" y="155">2</text>
<text x="293" y="153.3">2</text>
<text x="289.5" y="158.6">3</text>
<text x="293" y="156.8">3</text>
<text x="293" y="160.3">4</text>
<text x="289.5" y="162.1">4</text>
<text x="293" y="179.7">1</text>
<text x="289.5" y="181.5">1</text>
<text x="289.5" y="185">2</text>
<text x="293" y="183.3">2</text>
<text x="289.5" y="188.6">3</text>
<text x="293" y="186.8">3</text>
<text x="293" y="190.3">4</text>
<text x="345.5" y="190.3">1</text>
<text x="350" y="191.7">IN</text>
<text x="362.9" y="191.7">OUT</text>
<text x="372.2" y="190.3">3</text>
<text x="289.5" y="192.1">4</text>
<text x="360.9" y="200.6" transform="rotate(-90 360.9 200.6)">GND</text>
<text x="293" y="209.7">1</text>
<text x="359.5" y="205" transform="rotate(-90 359.5 205)">2</text>
<text x="289.5" y="211.5">1</text>
<text x="289.5" y="215">2</text>
<text x="293" y="213.3">2</text>
<text x="289.5" y="218.5">3</text>
<text x="293" y="216.8">3</text>
<text x="293" y="220.3">4</text>
<text x="161.9" y="225.6">1</text>
<text x="165.3" y="227.4">VIN</text>
<text x="175" y="227.4">VOUT</text>
<text x="185.4" y="225.6">5</text>
<text x="289.5" y="222.1">4</text>
<text x="289.5" y="225.6">5</text>
<text x="293" y="223.8">5</text>
<text x="161.9" y="232.7">3</text>
<text x="185.4" y="232.7">4</text>
<text x="45.4" y="239.7">GND1</text>
<text x="45.8" y="236.2">NEG1</text>
<text x="57.1" y="237.6">1</text>
<text x="67.8" y="237.6">2</text>
<text x="72.3" y="236.2">NEG2</text>
<text x="72.3" y="239.7">GND2</text>
<text x="165.3" y="234.4">EN</text>
<text x="177.8" y="234.4">ADJ</text>
<text x="45.4" y="243.2">GND3</text>
<text x="57.1" y="241.1">3</text>
<text x="57.1" y="244.7">5</text>
<text x="67.8" y="241.1">4</text>
<text x="67.8" y="244.7">6</text>
<text x="72.3" y="243.2">GND4</text>
<text x="289.5" y="245">1</text>
<text x="293" y="243.2">1</text>
<text x="370.2" y="243.2">1</text>
<text x="382.8" y="243.2">2</text>
<text x="45.4" y="246.8">GND5</text>
<text x="46.1" y="250.3">POS1</text>
<text x="57.1" y="248.2">7</text>
<text x="57.1" y="251.7">9</text>
<text x="65.8" y="251.7">10</text>
<text x="67.8" y="248.2">8</text>
<text x="72.3" y="246.8">GND6</text>
<text x="72.3" y="250.3">POS2</text>
<text x="289.5" y="248.5">2</text>
<text x="293" y="246.8">2</text>
<text x="293" y="250.3">3</text>
<text x="289.5" y="252.1">3</text>
<text x="289.5" y="255.6">4</text>
<text x="293" y="253.8">4</text>
<text x="293" y="257.4">5</text>
<text x="289.5" y="259.1">5</text>
</g>
<g font-size="3.2" fill="#f00">
<text x="271.2" y="52.7">9</text>
<text x="274.7" y="54.5">VDD</text>
<text x="110.7" y="112.7">4</text>
<text x="114.2" y="114.5">V+</text>
</g>
<g font-size="3.2">
<text x="269.2" y="56.3">10</text>
<text x="274.7" y="58">VSS</text>
<text x="137.8" y="112.7">11</text>
<text x="132.7" y="114.5">V-</text>
<text x="358.8" y="126.5">1</text>
<text x="358.8" y="130">2</text>
<text x="358.8" y="160">1</text>
<text x="358.8" y="163.5">2</text>
<text x="412.7" y="175.9">1</text>
<text x="161.9" y="229.1">2</text>
<text x="165.3" y="230.9">GND</text>
</g>
</svg>
